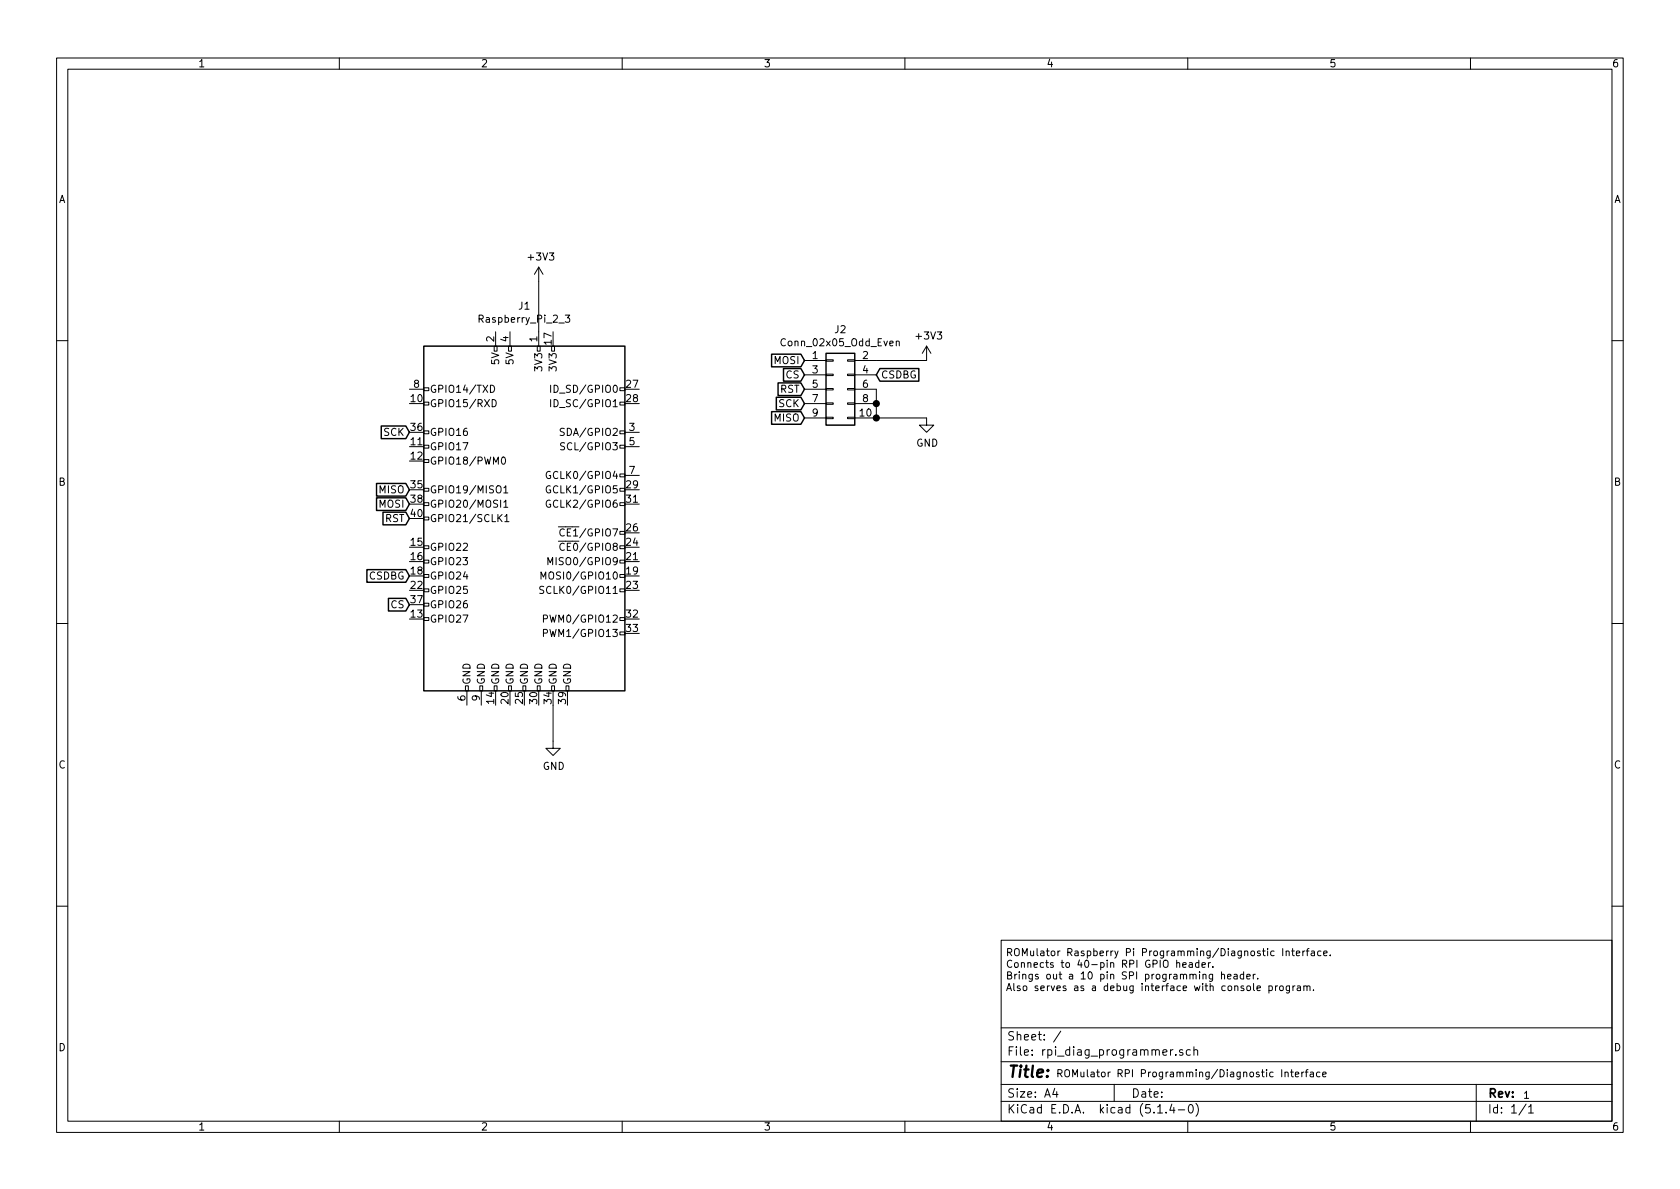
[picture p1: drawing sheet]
<svg xmlns="http://www.w3.org/2000/svg" width="297mm" height="210mm" viewBox="0 0 297 210" stroke-linecap="round" stroke-linejoin="round" font-family="sans-serif">
<g fill="none" stroke="#000" stroke-width=".18">
<path d="M10 10.3h277v189.9h-277zM12 12.2h273v186.1h-273zM60 10.3v1.9M110 10.3v1.9M160 10.3v1.9M210 10.3v1.9M260 10.3v1.9M87.6 58.7v2.5M90.2 58.7v2.5M95.2 47.2v14M95.2 47.2l-.7 1.3M95.2 47.2l.8 1.3"/>
<path d="M99.9 55.7h.8l-.4 .5 .4 .1v.6l-.2 .1-.6-.1M10 60.2h2M72.4 68.8h2.5M74.9 78.7h.9v.5h-.9zM74.9 76.2h.9v.5h-.9zM74.9 71.1h.9v.5h-.9zM74.9 68.6h.9v.5h-.9zM86.7 68.1a.64 .64 0 0 1 .8 .7 .64 .64 0 0 1-.8 .6zM87 70.7a.64 .64 0 0 1 .7 .6 .64 .64 0 0 1-.7 .6zM87.4 61.2h.5v.9h-.5zM89.9 61.2h.5v.9h-.5zM95 61.2h.5v.9h-.5z"/>
<path d="M97.4 68.1v1.3M97.4 70.7v1.2M97.5 61.2h.5v.9h-.5zM99.8 75.8l-.5-.1-.3 .3 .2 .3 .5 .2v.4l-.2 .1h-.5M99.8 78.4l-.5-.1-.1 .1v.4l.5 .2 .1 .3-.2 .2h-.5M109.6 78.7h.9v.5h-.9zM109.6 76.2h.9v.5h-.9zM109.6 71.1h.9v.5h-.9zM109.6 68.6h.9v.5h-.9zM110.5 76.4h2.5M110.5 79h2.5M142.2 68.8h3.8"/>
<path d="M142.2 63.7h3.8M142.2 73.9h3.8M142.2 66.3h3.8M142.2 71.4h3.8M146 73.8h1.3v.2h-1.3zM146 71.2h1.3v.3h-1.3zM146 66.2h1.3v.2h-1.3zM146 63.6h1.3v.3h-1.3zM146 68.7h1.3v.3h-1.3zM149.9 73.8h1.2v.2h-1.2zM149.9 71.2h1.2v.3h-1.2zM149.9 66.2h1.2v.2h-1.2z"/>
<path d="M149.9 63.6h1.2v.3h-1.2zM149.9 68.7h1.2v.3h-1.2zM151.1 73.9h12.7v1.3h1.3l-1.3 1.2-1.2-1.2h1.2M151.1 68.8h3.8v5.1M151.1 66.3h3.8M151.1 71.4h3.8M158.5 60.4l.1-.1 .4 .1v.8M158.5 60.3v.9M163.8 61.2v2.5h-12.7M163.8 61.2l-.7 1.3M163.8 61.2l.8 1.3M285 60.2h2"/>
<path d="M74.9 99.1h.9v.5h-.9zM74.9 96.5h.9v.5h-.9zM74.9 91.4h.9v.5h-.9zM74.9 88.9h.9v.5h-.9zM74.9 86.4h.9v.5h-.9zM74.9 81.3h.9v.5h-.9zM88.2 91.5l.6 .7M88.8 80.9l.2-.1a.67 .67 0 0 1 .4 .7 .67 .67 0 0 1-.4 .6l-.4-.5zM88.8 91l-.8 .7M89.1 86.3l.3-.4v1.3M89.1 88.8l.3-.4v1.3M89.1 87.2h.7"/>
<path d="M89.1 89.7h.7M89.3 91.3l.3-.3v1.2M89.3 92.2h.7M96.9 99.9v-1.3l.4 .9 .4-.9v1.3M97.3 86a.59 .59 0 0 0-.7 .5 .59 .59 0 0 0 .7 .6l.1-.5h-.3M97.3 88.5a.59 .59 0 0 0-.7 .6 .59 .59 0 0 0 .7 .6l.1-.5h-.3M97.3 83.4a.59 .59 0 0 0-.7 .6 .59 .59 0 0 0 .7 .6l.1-.5h-.3M98.7 95.7h1.3M98.7 93.2h1.3M99.8 96.2a.6 .6 0 0 0-.9 .4 .6 .6 0 0 0 .6 .7l.3-.1M99.8 93.6a.6 .6 0 0 0-.9 .5 .6 .6 0 0 0 .6 .7l.3-.1M109.6 99.1h.9v.5h-.9z"/>
<path d="M109.6 96.5h.9v.5h-.9zM109.6 94h.9v.5h-.9zM109.6 88.9h.9v.5h-.9zM109.6 86.4h.9v.5h-.9zM109.6 83.8h.9v.5h-.9zM110.5 84.1h2.5M10 110.3h2M74.9 109.2h.9v.5h-.9zM74.9 106.7h.9v.5h-.9zM74.9 104.1h.9v.5h-.9zM74.9 101.6h.9v.5h-.9zM95.7 102.4v-1.3l.4 1 .4-1v1.3"/>
<path d="M96.1 109.4h.6v-.5l-.1-.1h-.5v1.2M96.1 112l.6-.1v-.5l-.1-.1h-.5v1.3M96.1 103.8l-.4-.1-.2 .1v.4l.6 .3v.2l-.2 .2h-.5M109.6 111.8h.9v.5h-.9zM109.6 109.2h.9v.5h-.9zM109.6 104.1h.9v.5h-.9zM109.6 101.6h.9v.5h-.9zM285 110.3h2M82.3 121.3h.5v.9h-.5zM82.5 122.2v2.5M84.8 121.3h.5v.9h-.5zM85.1 122.2v2.5"/>
<path d="M87.4 121.3h.5v.9h-.5zM89.9 121.3h.5v.9h-.5zM92.5 121.3h.5v.9h-.5zM95 121.3h.5v.9h-.5zM97.5 121.3h.5v.9h-.5zM97.8 124.7v7.6h1.3l-1.3 1.3-1.3-1.3h1.3M100.1 121.3h.5v.9h-.5zM10 160.2h2M177 166.3h108v32h-108zM208.1 170.4l.1-.2 .3 .1 .1 .8M208.1 169.8v1.3M209.1 170.6l.6-.1v-.2l-.4-.1-.2 .2 .1 .6h.5"/>
<path d="M210.3 170.3h.5v.8M210.8 170.5l-.4 .1-.2 .2 .2 .3 .4-.1M212 170.3l-.4-.1-.2 .3 .1 .5h.5M212 169.8v1.3M212.5 170.6l.6-.1v-.2l-.4-.1-.2 .2 .1 .6h.5M213.7 170.2v.9M214 170.2l-.3 .3M214.4 172.3v1l-.3 .3-.3-.1M214.4 172.3h-.4l-.2 .2 .1 .6h.5M214.5 170.9v.2M216 172.4l.2-.1h.3v.8M216 171.9v1.2"/>
<path d="M217 172.7l.7-.1-.1-.3h-.4l-.2 .2 .1 .6h.5M218.2 172.3h.5v.8M218.7 172.6h-.4l-.2 .2 .2 .3h.4M219.9 172.3h-.4l-.2 .2 .1 .6h.5M219.9 171.9v1.2M220.4 172.7l.7-.1-.1-.3h-.4l-.2 .2 .1 .6h.5M221.6 172.3v.8M221.6 173.9v1.1l.2 .2M221.9 172.3l-.3 .2M222.2 174.7l.7-.1-.1-.2-.4-.1-.2 .2 .1 .6h.5M222.4 173v.1M224.4 174.4l.3-.1 .3 .3-.1 .5h-.5"/>
<path d="M224.4 174.3v1.3M225.3 168.2h-.4l-.2 .2 .1 .6h.5M225.5 174.3v.9M225.9 174.3l-.3 .1-.1 .2M226.4 174.4l.3-.1 .1 .2v.6l-.3 .1-.3-.3zM226.8 167.7v1.3M227.4 168.3l.2-.1h.3v.8M227.4 168.2v.8M228 174.3l-.1 1.2-.1 .1-.3-.1M228 174.4l-.4-.1-.2 .3 .1 .5h.5M228.4 168.2h.5M228.5 167.7v1.1l.4 .2"/>
<path d="M228.6 174.3v.9M229 174.3l-.4 .3M229.2 168.6l.6-.1-.1-.3h-.3l-.2 .1 .1 .7h.4M229.4 174.4h.5v.8M229.9 174.6l-.4 .1-.2 .2 .1 .2h.5M230.4 168.2v.8M230.5 174.5l.2-.2 .3 .1 .1 .8M230.5 174.3v.9M230.7 168.2l-.3 .2M231 168.2h.4M231.1 174.5l.2-.2 .3 .1v.8M231.4 167.7l-.3 .2v1.1"/>
<path d="M231.9 168.2h.5v.8M232.2 175.1v.1M232.4 168.5h-.4l-.2 .2 .2 .3h.4M233.6 168.2h-.4l-.2 .2 .1 .6h.5M234 168.6l.6-.1v-.3h-.4l-.2 .1 .1 .7h.5M235.2 168.9v.1M285 160.2h2M60 198.3v1.9M110 198.3v1.9M160 198.3v1.9M177 194.8h108M177 191.8h108"/>
<path d="M177 187.8h108M177 181.8h108M186.5 192.5l-.4 1h1M186.8 193v1M187.6 182.3l-1.3 2M197 191.8v3M204.7 196.8h.8M206.2 196.7v.1M207 185.6v1M207.2 195.2l-.4 1.1h.9M207.4 185.6l-.4 .3M207.5 195.8v1"/>
<path d="M207.9 186.5v.1M208.3 196.3h1.2M209.1 185.7a.37 .37 0 0 0-.6 .1l.1 .2 .5 .2 .1 .1-.2 .3-.5-.1M210 198.3v1.9M210.3 195.4l.2-.1a.8 .8 0 0 1 .5 .8 .8 .8 0 0 1-.5 .7 1 1 0 0 1-.2-1.4zM210.5 185.7l-.5-.1-.2 .3v.6l.2 .1 .5-.1M211.1 185.7h.1a.37 .37 0 0 1 .6 .1v.8M211.1 185.1v1.5M211.5 195.1a1.71 1.71 0 0 1 0 2.3M226.6 189.1v1.3M227.2 189.7l.2-.1h.3l.1 .8M227.2 189.6v.8"/>
<path d="M228.2 189.6h.5M228.4 189.1v1.1l.3 .2M229 190l.6-.1v-.3h-.4l-.2 .2 .1 .6h.5M230.2 189.6v.8M230.5 189.6l-.3 .2M230.8 189.6h.5M231.3 189.1l-.3 .2v1.1M231.7 189.6h.5v.8M232.2 189.9h-.4l-.2 .2 .2 .3h.4M233.4 189.6h-.4l-.2 .2 .1 .6h.5M233.9 190l.6-.1-.1-.3h-.4l-.1 .2v.6h.5M260 198.3v1.9"/>
<path d="M261 191.8v6.5M269.8 195.2l-1.2 2M270.3 195.8l.4-.5v1.5M270.3 196.8h.8"/>
</g>
<g fill="none" stroke="#000" stroke-width=".25">
<path d="M67.4 75.3h4.4l.6 1.1-.6 1.2h-4.4zM74.9 61.2h35.6v61h-35.6zM136.4 62.6h5.2l.6 1.1-.6 1.2h-5.2zM136.4 72.8h5.2l.6 1.1-.6 1.1h-5.2zM137.3 70.3h4.3l.6 1.1-.6 1.1h-4.3zM137.6 67.7h4l.6 1.1-.6 1.1h-4zM138.5 65.2h3.1l.6 1.1-.6 1.1h-3.1zM146 62.5h5.1v12.7h-5.1zM155.6 65.2h6.9v2.2h-6.9l-.7-1.1zM66.6 85.5h5.2l.6 1.1-.6 1.1h-5.2zM66.6 88h5.2l.6 1.1-.6 1.2h-5.2zM67.7 90.6h4.1l.6 1.1-.6 1.1h-4.1z"/>
<path d="M64.9 100.7h6.9l.6 1.1-.6 1.2h-6.9zM68.7 105.8h3.1l.6 1.1-.6 1.1h-3.1z"/>
</g>
<g fill="#000" stroke="#000" stroke-width=".25">
<circle cx="154.9" cy="71.4" r=".51"/>
<circle cx="154.9" cy="73.9" r=".51"/>
</g>
<text font-size="2.8" x="178" y="190.5">Title:</text>
<g font-size="2.1">
<text x="178" y="184">Sheet: /</text>
<text x="178" y="186.7">File: rpi_diag_programmer.sch</text>
<text x="178" y="196.9">KiCad E.D.A. kicad (5.1.4-0)</text>
<text x="178" y="194.1">Size: A4</text>
<text x="200" y="194.1">Date:</text>
<text x="263" y="194.1">Rev:</text>
<text x="263" y="196.9">Id: 1/1</text>
</g>
<g font-size="1.8">
<text x="35" y="11.9">1</text>
<text x="85" y="11.9">2</text>
<text x="135" y="11.9">3</text>
<text x="185" y="11.9">4</text>
<text x="235" y="11.9">5</text>
<text x="285" y="11.9">6</text>
<text x="10.4" y="35.9">A</text>
<text x="285.4" y="35.9">A</text>
<text x="93.5" y="46.1">+3V3</text>
<text x="85" y="57.1">Raspberry_Pi_2_3</text>
<text x="91.7" y="54.8">J1</text>
<text x="147.6" y="58.9">J2</text>
<text x="87.4" y="60.4" transform="rotate(-90 87.4 60.4)">2</text>
<text x="88.3" y="64.4" transform="rotate(-90 88.3 64.4)">5V</text>
<text x="89.9" y="60.4" transform="rotate(-90 89.9 60.4)">4</text>
<text x="90.8" y="64.4" transform="rotate(-90 90.8 64.4)">5V</text>
<text x="95" y="60.4" transform="rotate(-90 95 60.4)">1</text>
<text x="95.9" y="65.4" transform="rotate(-90 95.9 65.4)">3V3</text>
<text x="97.5" y="60.9" transform="rotate(-90 97.5 60.9)">17</text>
<text x="98.4" y="65.4" transform="rotate(-90 98.4 65.4)">3V3</text>
<text x="136.9" y="64.4">MOSI</text>
<text x="138.5" y="61.2">Conn_02x05_Odd_Even</text>
<text x="143.7" y="63.5">1</text>
<text x="152.6" y="63.5">2</text>
<text x="162.1" y="60">+3V3</text>
<text x="72.7" y="71.1">10</text>
<text x="73.2" y="68.6">8</text>
<text x="75.9" y="69.5">GPIO14/TXD</text>
<text x="98.4" y="69.5">ID_SD/GPIO0</text>
<text x="110.8" y="68.6">27</text>
<text x="110.8" y="71.1">28</text>
<text x="137.9" y="69.5">RST</text>
<text x="139" y="66.9">CS</text>
<text x="143.7" y="66">3</text>
<text x="143.7" y="68.6">5</text>
<text x="143.7" y="71.1">7</text>
<text x="152.6" y="66">4</text>
<text x="152.6" y="68.6">6</text>
<text x="152.6" y="71.1">8</text>
<text x="155.7" y="66.9">CSDBG</text>
<text x="67.9" y="77.1">SCK</text>
<text x="72.7" y="76.2">36</text>
<text x="75.9" y="72">GPIO15/RXD</text>
<text x="75.9" y="77.1">GPIO16</text>
<text x="98.4" y="72">ID_SC/GPIO1</text>
<text x="99.8" y="77.1">SDA/GPIO2</text>
<text x="111.3" y="76.2">3</text>
<text x="136.9" y="74.5">MISO</text>
<text x="137.7" y="72">SCK</text>
<text x="143.7" y="73.7">9</text>
<text x="152.1" y="73.7">10</text>
<text x="72.7" y="78.7">11</text>
<text x="72.7" y="81.3">12</text>
<text x="75.9" y="79.6">GPIO17</text>
<text x="75.9" y="82.2">GPIO18/PWM0</text>
<text x="100" y="79.6">SCL/GPIO3</text>
<text x="111.3" y="78.7">5</text>
<text x="111.3" y="83.8">7</text>
<text x="162" y="79">GND</text>
<text x="10.4" y="85.9">B</text>
<text x="67.1" y="87.2">MISO</text>
<text x="67.1" y="89.8">MOSI</text>
<text x="72.7" y="86.4">35</text>
<text x="72.7" y="88.9">38</text>
<text x="75.9" y="87.2">GPIO19/MISO1</text>
<text x="75.9" y="89.8">GPIO20/MOSI1</text>
<text x="97.6" y="87.2">GCLK1/GPIO5</text>
<text x="97.6" y="89.8">GCLK2/GPIO6</text>
<text x="97.6" y="84.7">GCLK0/GPIO4</text>
<text x="110.8" y="86.4">29</text>
<text x="110.8" y="88.9">31</text>
<text x="285.4" y="85.9">B</text>
<text x="68.1" y="92.3">RST</text>
<text x="72.7" y="91.4">40</text>
<text x="75.9" y="92.3">GPIO21/SCLK1</text>
<text x="100.1" y="94.9">CE1/GPIO7</text>
<text x="110.8" y="94">26</text>
<text x="72.7" y="96.5">15</text>
<text x="72.7" y="99.1">16</text>
<text x="72.7" y="101.6">18</text>
<text x="75.9" y="97.4">GPIO22</text>
<text x="75.9" y="99.9">GPIO23</text>
<text x="98.1" y="99.9">MISO0/GPIO9</text>
<text x="100.1" y="97.4">CE0/GPIO8</text>
<text x="110.8" y="101.6">19</text>
<text x="110.8" y="99.1">21</text>
<text x="110.8" y="96.5">24</text>
<text x="65.2" y="102.5">CSDBG</text>
<text x="69.1" y="107.6">CS</text>
<text x="72.7" y="104.1">22</text>
<text x="72.7" y="106.7">37</text>
<text x="75.9" y="102.5">GPIO24</text>
<text x="75.9" y="105">GPIO25</text>
<text x="75.9" y="107.6">GPIO26</text>
<text x="96.8" y="105">SCLK0/GPIO11</text>
<text x="97.1" y="102.5">MOSI0/GPIO10</text>
<text x="110.8" y="104.1">23</text>
<text x="72.7" y="109.2">13</text>
<text x="75.9" y="110.1">GPIO27</text>
<text x="97.3" y="110.1">PWM0/GPIO12</text>
<text x="97.3" y="112.6">PWM1/GPIO13</text>
<text x="110.8" y="109.2">32</text>
<text x="110.8" y="111.8">33</text>
<text x="82.3" y="123.9" transform="rotate(-90 82.3 123.9)">6</text>
<text x="83.2" y="121.2" transform="rotate(-90 83.2 121.2)">GND</text>
<text x="84.8" y="123.9" transform="rotate(-90 84.8 123.9)">9</text>
<text x="85.7" y="121.2" transform="rotate(-90 85.7 121.2)">GND</text>
<text x="87.4" y="124.4" transform="rotate(-90 87.4 124.4)">14</text>
<text x="88.3" y="121.2" transform="rotate(-90 88.3 121.2)">GND</text>
<text x="89.9" y="124.4" transform="rotate(-90 89.9 124.4)">20</text>
<text x="90.8" y="121.2" transform="rotate(-90 90.8 121.2)">GND</text>
<text x="92.5" y="124.4" transform="rotate(-90 92.5 124.4)">25</text>
<text x="93.3" y="121.2" transform="rotate(-90 93.3 121.2)">GND</text>
<text x="95" y="124.4" transform="rotate(-90 95 124.4)">30</text>
<text x="95.9" y="121.2" transform="rotate(-90 95.9 121.2)">GND</text>
<text x="97.5" y="124.4" transform="rotate(-90 97.5 124.4)">34</text>
<text x="98.4" y="121.2" transform="rotate(-90 98.4 121.2)">GND</text>
<text x="100.1" y="124.4" transform="rotate(-90 100.1 124.4)">39</text>
<text x="101" y="121.2" transform="rotate(-90 101 121.2)">GND</text>
<text x="10.4" y="135.9">C</text>
<text x="96" y="136.1">GND</text>
<text x="285.4" y="135.9">C</text>
<text x="177.8" y="169.1">ROMulator Raspberry Pi Programming/Diagnostic Interface.</text>
<text x="177.8" y="171.1">Connects to 40-pin RPI GPIO header.</text>
<text x="177.8" y="173.2">Brings out a 10 pin SPI programming header.</text>
<text x="177.8" y="175.3">Also serves as a debug interface with console program.</text>
<text x="10.4" y="185.9">D</text>
<text x="285.4" y="185.9">D</text>
<text x="186.7" y="190.5">ROMulator RPI Programming/Diagnostic Interface</text>
<text x="269.2" y="194.3">1</text>
<text x="35" y="199.9">1</text>
<text x="85" y="199.9">2</text>
<text x="135" y="199.9">3</text>
<text x="185" y="199.9">4</text>
<text x="235" y="199.9">5</text>
<text x="285" y="199.9">6</text>
</g>
</svg>
